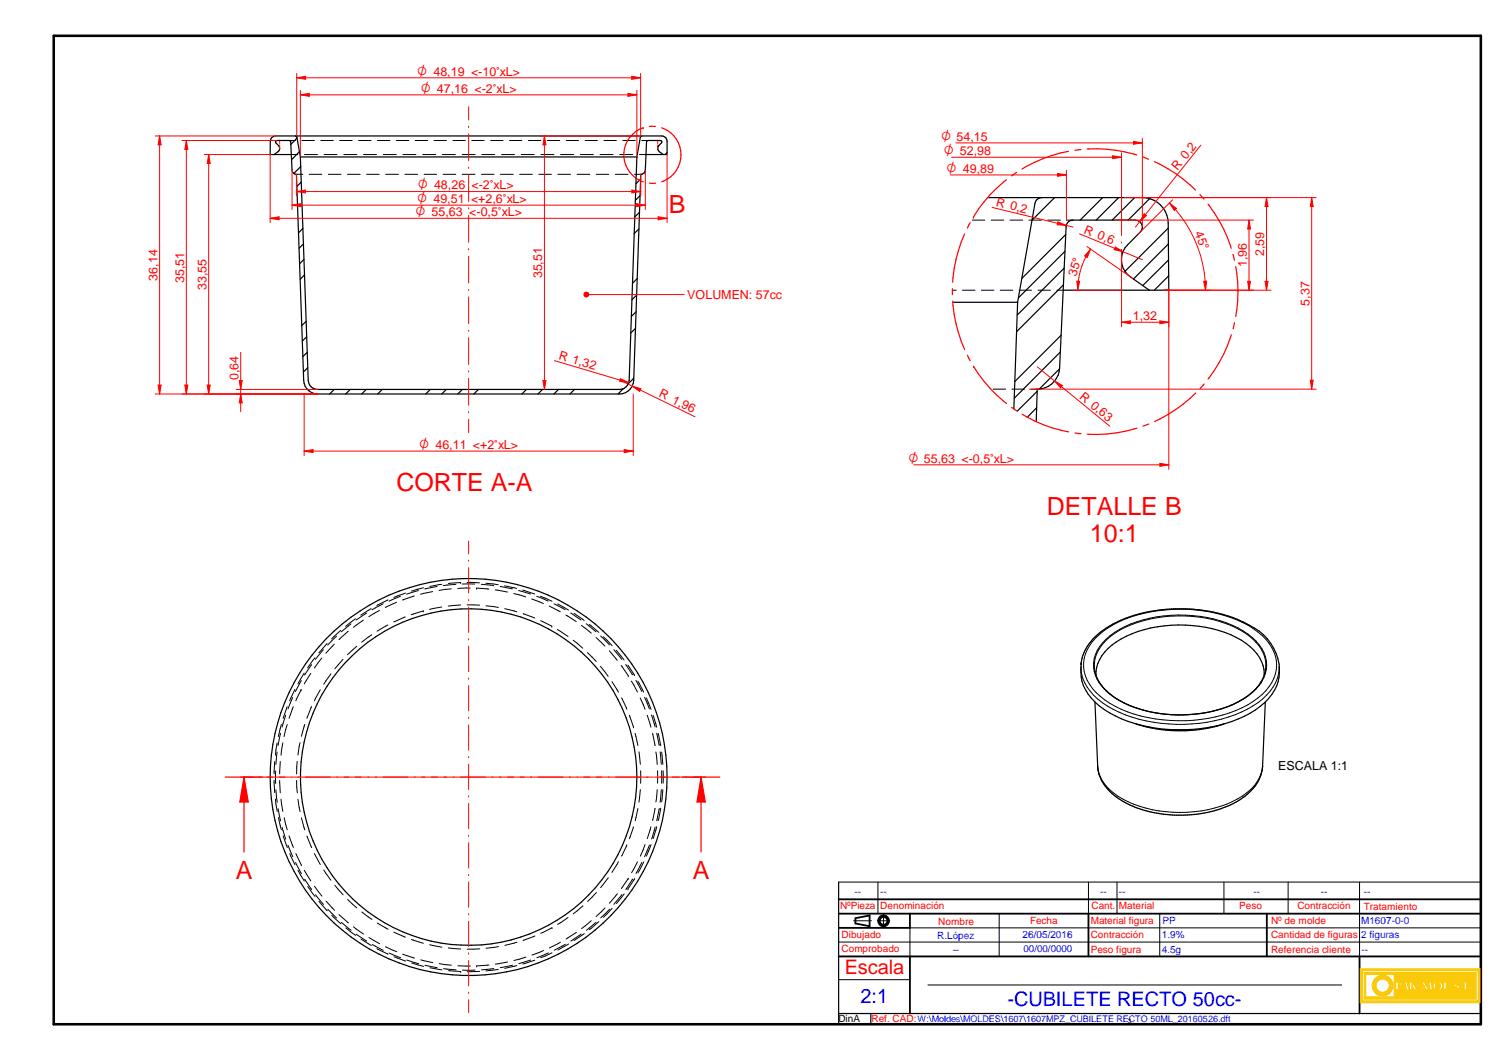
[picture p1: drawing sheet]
<svg xmlns="http://www.w3.org/2000/svg" width="420mm" height="297mm" viewBox="0 0 420 297" stroke-linecap="round" stroke-linejoin="round" font-family="sans-serif">
<path d="M15.1 10h400v277h-400z" fill="none" stroke="#000" stroke-width=".72"/>
<g fill="none" stroke="#000" stroke-width=".51">
<path d="M235.1 252h180M235.1 256h180M239.8 257.3v1.5M243.7 256.5v3M355.1 256v12M235.1 268h180M235.1 260h19.9M381.1 268v16"/>
<circle cx="247.7" cy="258" r="1.51"/>
<circle cx="247.7" cy="258.1" r="1.12"/>
</g>
<path d="M235.1 247.2v39.8h180v-39.8M235.1 284h180M244.1 284v3" fill="none" stroke="#000" stroke-width=".34"/>
<g fill="none" stroke="#000" stroke-width=".28">
<path d="M239.3 258h5M245.9 258h3.5M246.1 247.2v8.8M247.6 256.3v3.5M280.1 256v12M313.1 247.2v8.8M325.1 256v12M343.1 247.2v8.8M361 247.2v8.8M381.1 247.2v20.8M235.1 274.5h19.9M235.1 264h180"/>
<path d="M255 260v8M260.1 276h116"/>
</g>
<g fill="#faca0a">
<path d="M381.3 271.5v9.5h33.5v-9.5zM381.8 272h32.5v8.5h-32.5z" fill-rule="evenodd"/>
<path d="M382.3 272.5v7.5h31.5v-7.5zM409.2 277.1a.3 .3 0 0 1 .6 0 .3 .3 0 0 1-.6 0zM410.4 275.2h.6v2h.9v.2h-1.5zM412.1 277.1a.3 .3 0 0 1 .6 0 .3 .3 0 0 1-.6 0zM382.9 273h7.9v6.4h-7.9zM391.2 275.2h1.3a.67 .67 0 0 1 .5 .8 .67 .67 0 0 1-.8 .5h-.3v.9h-.7zM393.7 275.2h.6l.6 2.2h-.7l-.1-.5h-.7l-.1 .5h-.2zM395.1 275.2h.7v.9l.7-.9h.3l-.5 .6 .8 1.6h-.7l-.6-1v1h-.7zM397.2 276.1h.8v.3h-.8zM398.9 275.2h.3l.8 1.4 .8-1.4h.4l.3 2.2h-.7l-.1-1.4-.7 1.4h-.3l-.7-1.3-.1 1.3h-.5zM402 275.5a1.32 1.32 0 0 1 1.8-.2 1.32 1.32 0 0 1 .3 1.8 1.32 1.32 0 0 1-1.8 .2 1.32 1.32 0 0 1-.3-1.8zM404.7 275.2h.6v2h.9v.2h-1.5zM407.6 275.4a.77 .77 0 0 1 .8-.3 .77 .77 0 0 1 .6 .7h-.3a.4 .4 0 0 0-.3-.5 .4 .4 0 0 0-.5 .4l.4 .2a.79 .79 0 0 1 .7 .8 .79 .79 0 0 1-.8 .8 .79 .79 0 0 1-.8-.9h.3v.4l.5 .2 .4-.3-.2-.2a.95 .95 0 0 1-.8-1.3z" fill-rule="evenodd"/>
</g>
<path d="M391.2 275.2h1.3a.63 .63 0 0 1 .6 .5 .63 .63 0 0 1-.5 .7l-.7 .1v.9h-.7zM393.7 275.2h.6l.6 2.2h-.7l-.1-.5h-.7l-.1 .5h-.2zM395.1 275.2h.7v.9l.7-.9h.3l-.5 .6 .8 1.6h-.7l-.6-1v1h-.7zM398.9 275.2h.3l.8 1.4 .8-1.4h.4l.3 2.2h-.7l-.1-1.4-.7 1.4h-.3l-.7-1.3-.1 1.3h-.5zM402 275.5a1.32 1.32 0 0 1 1.8-.2 1.32 1.32 0 0 1 .3 1.8 1.32 1.32 0 0 1-1.8 .2 1.32 1.32 0 0 1-.3-1.8zM408.2 275.1l-.5 .2-.2 .5" fill="none" stroke="#faca0a" stroke-width=".34"/>
<circle cx="408.3" cy="275.1" r=".17" fill="#faca0a"/>
<path d="M408.3 275.1l.5 .2 .2 .4" fill="none" stroke="#faca0a" stroke-width=".34"/>
<circle cx="409" cy="275.8" r=".17" fill="#faca0a"/>
<path d="M409 275.8h-.3a.4 .4 0 0 0-.3-.5 .4 .4 0 0 0-.5 .4l.4 .2" fill="none" stroke="#faca0a" stroke-width=".34"/>
<circle cx="408.3" cy="275.9" r=".17" fill="#faca0a"/>
<path d="M408.3 275.9a.74 .74 0 0 1 .7 .5 .74 .74 0 0 1-.2 .8" fill="none" stroke="#faca0a" stroke-width=".34"/>
<circle cx="408.8" cy="277.2" r=".17" fill="#faca0a"/>
<path d="M407.7 276.8v-.2h-.3a.82 .82 0 0 0 .5 .8 .82 .82 0 0 0 .9-.2" fill="none" stroke="#faca0a" stroke-width=".34"/>
<circle cx="407.7" cy="276.8" r=".17" fill="#faca0a"/>
<path d="M407.7 276.8l.1 .3 .4 .1" fill="none" stroke="#faca0a" stroke-width=".34"/>
<circle cx="408.2" cy="277.2" r=".17" fill="#faca0a"/>
<path d="M408.6 276.9l-.4 .3" fill="none" stroke="#faca0a" stroke-width=".34"/>
<circle cx="408.6" cy="276.9" r=".17" fill="#faca0a"/>
<path d="M407.5 275.8a1.27 1.27 0 0 0 1 1l.1 .1" fill="none" stroke="#faca0a" stroke-width=".34"/>
<path d="M385.3 274.3a2.93 2.93 0 0 1 3.2-.8 2.93 2.93 0 0 1 2 2.6h-1a1.91 1.91 0 0 0-2.9-1.5 1.91 1.91 0 0 0 0 3.2 1.91 1.91 0 0 0 2.9-1.4h1a2.91 2.91 0 0 1-4 2.5 2.91 2.91 0 0 1-1.2-4.6z" fill-rule="evenodd" fill="#faca0a"/>
<path d="M385.3 274.3a2.93 2.93 0 0 1 3.2-.8 2.93 2.93 0 0 1 2 2.6h-1a1.91 1.91 0 0 0-2.9-1.5 1.91 1.91 0 0 0 0 3.2 1.91 1.91 0 0 0 2.9-1.4h1a2.91 2.91 0 0 1-4 2.5 2.91 2.91 0 0 1-1.2-4.6z" fill="none" stroke="#faca0a" stroke-width=".34"/>
<path d="M391.9 275.4a.45 .45 0 0 1 .5 .4 .45 .45 0 0 1-.5 .5z" fill-rule="evenodd" fill="#faca0a"/>
<path d="M391.9 275.4l.4 .1 .1 .3-.1 .3-.3 .2z" fill="none" stroke="#faca0a" stroke-width=".34"/>
<path d="M393.8 275.7l.3 1h-.6z" fill="#faca0a"/>
<path d="M393.8 275.7l.3 1h-.6z" fill="none" stroke="#faca0a" stroke-width=".34"/>
<path d="M402.7 275.4a.91 .91 0 0 1 1 .9 .91 .91 0 0 1-.8 .9 1.09 1.09 0 0 1-.2-1.8z" fill-rule="evenodd" fill="#faca0a"/>
<g fill="none" stroke="#faca0a" stroke-width=".34">
<path d="M381.3 271.5h33.5v9.5h-33.5zM381.8 272h32.5v8.5h-32.5zM382.3 272.5h31.5v7.5h-31.5zM382.9 273h7.9v6.4h-7.9zM397.2 276.1h.8v.3h-.8zM402.7 275.4a.91 .91 0 0 1 1 .9 .91 .91 0 0 1-.8 .9 1.09 1.09 0 0 1-.2-1.8zM404.7 275.2h.6v2h.9v.2h-1.5zM410.4 275.2h.6v2h.9v.2h-1.5z"/>
<circle cx="409.5" cy="277.1" r=".3"/>
<circle cx="412.5" cy="277.1" r=".3"/>
</g>
<g fill="none" stroke="#000" stroke-width=".28">
<path d="M94.3 178.3l-2.4 2.5M95.5 176.7l-2.5 2.3M97.6 176.9l-2.6 2.3M98.4 174.8l-2.7 2.2M99.6 173.4l-2.7 2.1M101.8 173.8l-2.8 2M102.7 171.8l-2.9 1.9M104 170.6l-2.9 1.8M104.2 177.9l-2.8 2.1M106.4 171.1l-3 1.7M107.4 169.2l-3.1 1.7M108.7 175.1l-3 1.8"/>
<path d="M108.7 168.1l-3.1 1.6M111.2 168.8l-3.2 1.4M112.3 167.1l-3.3 1.3M113.6 172.9l-3.2 1.4M113.7 166.2l-3.3 1.2M116.1 167l-3.3 1.1M117.3 165.5l-3.3 1M118.6 171.2h.1M118.6 171.2l-3.3 1.1M118.7 164.7l-3.4 1M121.3 165.8l-3.4 .7M122.5 164.3l-3.4 .7"/>
<path d="M123.8 170.1l-3.4 .7M123.9 163.7l-3.4 .6M126.5 165l-3.4 .4M127.8 163.7l-3.5 .4M129.1 163.2h.1M129.1 169.5l-3.5 .3M129.1 163.2l-3.4 .3M129.6 163.7h3.5M130.9 169.5l3.5 .1M130.9 163.2l3.5 .1M131.8 164.8l-3.5 .1M133.6 164.8h.1"/>
<path d="M133.6 164.8l3.4 .3M134.9 163.7l3.5 .4M136.2 163.4l3.4 .5M136.2 169.8l3.5 .4M138.8 165.3l3.4 .6M140.2 164.3l3.4 .7M141.4 164.2l3.4 .7M141.5 170.6l3.4 .8M144 166.3l3.4 1M145.4 165.5l3.3 1M146.5 165.4l3.3 1.1M146.6 172l3.3 1.2"/>
<path d="M149 167.9l3.3 1.2M150.4 167.1l3.3 1.3M151.5 167.1l3.2 1.4M151.5 173.9l3.2 1.6M154 169.8l3 1.6M154.7 175.5h.1M155.3 169.2l3.1 1.7M156.2 176.4l3 2M156.3 169.2l3 1.7M158.6 172.3l2.9 1.9M160 171.8l2.8 1.9M160.6 179.4l2.8 2.3"/>
<path d="M160.9 171.9l2.8 2M163 175.3l2.7 2.1M164.3 174.8l2.7 2.2M165.2 175l2.6 2.2M167.1 178.6l2.4 2.5M168.3 178.2l2.5 2.5M169.1 178.4l2.5 2.5M80.5 198l-1.1 3.3M82 195.5l-1.3 3.2M82.2 198l-1.2 3.3M82.7 193.2l-1.5 3.2M84.4 193.3h.1"/>
<path d="M84.4 193.3l-1.5 3.1M84.4 190.7l-1.6 3.1M85.2 188.6l-1.7 3M87.1 188.7l-1.8 2.9M87.3 198l-1.3 3.3M87.3 186.3l-1.9 2.8M88.3 184.3l-2.1 2.9M89.8 193.3l-1.7 3.1M90.2 184.4l-2.1 2.8M90.6 182.1l-2.2 2.7M91.7 180.3l-2.3 2.6M92.7 188.8l-1.9 2.9"/>
<path d="M93.7 180.5l-2.4 2.5M96.1 184.8l-2.3 2.6M100 181.1l-2.6 2.4M164.7 182.9l2.4 2.5M168.3 186.7l2.2 2.8M170.8 182.4l2.2 2.6M171.5 191l1.8 3M172.1 182.1l2.2 2.7M172.8 182.2l2.1 2.8M174.1 186.5l2 2.9M174.2 195.6l1.5 3.2M175.4 186.2l1.9 2.9"/>
<path d="M176 186.4l1.9 2.9M176.1 189.4h.1M177 190.9l1.7 3M178.3 190.7l1.6 3.1M178.8 190.9l1.6 3M179.4 195.6l1.4 3.2M180.7 195.4l1.3 3.2M181.2 195.6l1.3 3.2M76.8 218.7l.2 3.4M77 213.4l-.2 3.5M77.2 216v3.5M77.7 208.2l-.5 3.4"/>
<path d="M77.7 210.7l-.4 3.5M78.4 218.7l.2 3.5M78.6 213.4l-.2 3.5M78.6 205.5l-.7 3.4M78.9 203l-.9 3.4M79.3 208.2l-.5 3.4M80.1 200.4l-1 3.4M80.5 203l-.9 3.4M83.1 218.7l.2 3.5M83.3 213.4l-.2 3.5M84.1 208.1l-.6 3.5M85.4 203l-.9 3.3"/>
<path d="M176.4 200.4l1.1 3.3M177.5 203.7h.1M178 205.5l.8 3.4M179.1 210.7l.4 3.5M179.6 216v3.5M181.4 200.4l1 3.4M182.6 200.4l1 3.3M182.9 205.5l.7 3.5M183.1 200.5l1 3.3M183.8 210.7l.4 3.5M184.1 205.4l.7 3.5M184.3 216v3.5"/>
<path d="M184.5 205.6l.7 3.4M185 210.7l.4 3.5M185.5 210.7l.3 3.5M185.5 216v3.5M185.9 216v3.5M77.2 223.9l.5 3.5M77.3 221.3l.4 3.5M78 226.6l.6 3.4M78.1 229.1l.8 3.4M78.8 223.9l.5 3.5M79.1 231.8l1 3.4M79.4 234.2l1.1 3.3"/>
<path d="M79.7 229.2l.8 3.3M80.7 236.9l1.4 3.2M81 234.2l1.2 3.3M81.2 239.2l1.5 3.1M82.9 239.2l1.5 3.1M83.5 224l.6 3.4M84.5 229.2l1 3.4M86.1 234.3l1.3 3.2M88.1 239.2l1.7 3.1M175.7 236.7l-1.5 3.2M177.5 231.7l-1.1 3.3M178.8 226.6l-.8 3.4"/>
<path d="M179.5 221.3l-.4 3.5M180.8 236.7l-1.3 3.2M182 236.8l-1.3 3.3M182.4 231.7l-1 3.3M182.5 236.7l-1.3 3.2M183.6 226.5l-.7 3.4M183.6 231.8l-.9 3.3M184.1 231.6l-1 3.4M184.2 221.3l-.4 3.4M184.8 226.6l-.7 3.4M185.2 226.5l-.7 3.4M185.4 221.3l-.4 3.5"/>
<path d="M185.8 221.3l-.3 3.4M82.8 241.7l1.7 3.1M83.5 243.9l1.8 3M84.4 242.3h.1M85.3 243.9l1.8 2.9M85.4 246.4l2 2.9M86.3 248.4l2 2.8M88.1 248.3l2.1 2.8M88.4 250.7l2.3 2.7M89.4 252.6l2.3 2.6M90.8 243.8l1.9 2.9M91.4 252.5l2.4 2.6"/>
<path d="M91.9 254.8l2.4 2.5M93 256.5l2.5 2.4M93.9 248.1l2.3 2.6M95 256.3l2.7 2.3M95.7 258.5l2.7 2.2M97.4 252.1l2.6 2.3M99.1 259.7l2.8 2M101.4 255.6l2.9 2M105.7 258.7l3.1 1.7M154.7 260h.1M159.2 257.1l-2.9 1.9M163.4 253.8l-2.7 2.3"/>
<path d="M165.7 258l-2.7 2.2M167.1 258.4l-2.7 2.3M167.2 250.1l-2.5 2.5M167.8 258.3l-2.6 2.2M169.6 254.4l-2.5 2.4M170.5 246l-2.2 2.8M170.9 254.8l-2.5 2.4M171.6 254.6l-2.4 2.4M173 250.4l-2.2 2.7M173.3 241.5l-1.8 3M174.3 250.7l-2.2 2.7M175 250.5l-2.2 2.7"/>
<path d="M176 249.1h.1M176.1 246.1h.1M176.1 246.2l-2 2.8M177.3 246.3l-1.9 3M177.9 246.2l-1.9 2.9M178.7 241.5l-1.7 3.1M179.9 241.7l-1.6 3.1M180.5 241.5l-1.7 3.1M235.1 247.2h180M305.1 247.2v8.8M96.9 260l2.8 2.1M99.9 261.8l2.9 1.9"/>
<path d="M101.2 263.1l2.9 1.9M103.4 262.7l3 1.8M104.3 264.7l3.1 1.6M105.7 265.9l3.1 1.5M108 265.3l3.2 1.4M109.1 267.1l3.2 1.3M110.4 261.2l3.2 1.4M110.4 268.1l3.3 1.2M112.9 267.4l3.3 1.1M114 269l3.3 1M115.3 263.3l3.3 1M115.4 269.9l3.3 .9"/>
<path d="M117.9 269l3.4 .7M119.1 270.5l3.4 .7M120.4 264.8l3.5 .6M120.5 271.2l3.4 .6M123.1 270l3.4 .5M124.3 271.4l3.5 .4M125.7 265.6l3.4 .3M125.7 272l3.4 .2M128.3 270.6l3.5 .1M129.1 272.2h.1M129.6 271.9h3.5M133.6 270.7h.1"/>
<path d="M134.4 272.2l-3.4 .1M134.5 265.9l-3.5 .1M137.1 270.4l-3.5 .3M138.4 271.4l-3.5 .4M139.7 271.7l-3.5 .4M139.7 265.3l-3.4 .4M142.3 269.6l-3.5 .6M143.7 270.5l-3.5 .6M144.9 270.6l-3.4 .8M144.9 264l-3.4 .9M147.4 268.2l-3.4 1M148.7 269l-3.3 1"/>
<path d="M149.9 269.1l-3.3 1M149.9 262.3l-3.3 1.2M152.3 266.4l-3.2 1.2M153.7 267l-3.2 1.4M154.7 260l-3.1 1.5M154.7 267l-3.2 1.4M157.1 264l-3.1 1.6M158.4 264.6l-3 1.7M159.4 264.5l-3 1.7M161.6 261.3l-2.9 1.8M162.9 261.7l-2.9 2M163.8 261.6l-2.9 2"/>
<path d="M255 260h160.1"/>
</g>
<path d="M239.8 258.8l3.9 .7M243.7 256.5l-3.9 .8M255 256v4M305.1 256v12M255 268v16" fill="none" stroke="#000" stroke-width=".51"/>
<g fill="none" stroke="#000" stroke-width=".34">
<circle cx="131.3" cy="217.8" r="55.6"/>
<circle cx="131.4" cy="217.7" r="47.2"/>
</g>
<g fill="none" stroke="#f00" stroke-width=".28">
<path d="M131.3 151.6v3.6M131.3 157v.3M131.3 159.1v7.1M131.3 168v.3M131.3 170.1v7.1M131.3 179v.3M131.3 181.1v7.1M131.3 190v.3M131.3 192.1v7.1M67.4 217.8h115.8M131.3 201v.3M131.3 203.1v7.1"/>
<path d="M131.3 212v.3M131.3 214.1v7.1M183.4 217.8h14.4M131.3 223v.4M131.3 225.1v7.1M131.3 234v.4M131.3 236.1v7.1M131.3 245v.4M131.3 247.1v7.2M131.3 256v.4M131.3 258.1v7.2M131.3 267v.4"/>
<path d="M131.3 269.2v7.1M131.3 278v.4M131.3 280.2v3.6"/>
</g>
<path d="M73.6 217.8h-5.2v21M191.3 217.8h5.2" fill="none" stroke="#f00" stroke-width=".34"/>
<path d="M68.4 217.8l1.2 6.9h-2.4z" fill="#f00"/>
<path d="M68.4 217.8l1.2 6.9h-2.4zM196.5 217.8v21" fill="none" stroke="#f00" stroke-width=".34"/>
<path d="M196.5 217.8l1.2 6.9h-2.3z" fill="#f00"/>
<path d="M180.3 35.8a8 8 0 0 0-5.5 7.6 8 8 0 0 0 5.5 7.6M182 51.3l1.8 .1M190.9 43.4a7.9 7.9 0 0 1-5.4 7.5M63.2 217.8h5.2M196.5 217.8l1.2 6.9h-2.3zM196.5 217.8h5.2" fill="none" stroke="#f00" stroke-width=".34"/>
<g fill="none" stroke="#000" stroke-width=".34">
<path d="M82.8 38.1l.4 .3 1 5.6M83.3 38.7l-1.8 1.8M179.9 38.1l-.4 .3-1 5.6M76.8 43.3l1.1-.8a1.15 1.15 0 0 0 .2-1.7l-.9-1 .2-.3h4l.5 8.2a1.23 1.23 0 0 0 1.2 1.2l2 57.7a3.9 3.9 0 0 0 4 3.8h84.6a4 4 0 0 0 3.9-3.8l2-57.7a1.23 1.23 0 0 0 1.3-1.2l.4-8.2h4l.2 .1-.1 .4-.7 .8a1.15 1.15 0 0 0 .2 1.7l1 .8M81.6 43.3h-5.9l.1-3.8a1.48 1.48 0 0 1 1.4-1.4h108.3a1.55 1.55 0 0 1 1.5 1.4v3.8h-5.9M83.9 42.5l-2.2 2.2M84.2 44h94.3M84.2 44l2.2 62.6a2.68 2.68 0 0 0 2.7 2.5h84.6a2.76 2.76 0 0 0 2.6-2.5l2.2-62.6M84.3 46.7l-1.9 1.9M84.4 51l-1.2 1.2M179.3 59.5l-1.4 1.3M179.4 54.8l-1.3 1.3"/>
<path d="M179.6 50.2l-1.3 1.3M187 42.8l-.6 .5M84.9 64l-1.2 1.2M85.1 68.3l-1.3 1.3M85.2 72.7l-1.2 1.2M85.4 77l-1.3 1.3M178.6 78.1l-1.3 1.3M179.1 64.1l-1.4 1.3M85.8 90l-1.2 1.3M86 94.4l-1.3 1.2M86.1 98.7l-1.2 1.2M178.1 92l-1.3 1.3"/>
<path d="M178.3 87.4l-1.4 1.3M178.4 82.7l-1.3 1.3M86.3 103l-1.3 1.3M93.7 109.1l-1.3 1.3M98.2 109.1l-1.3 1.3M102.6 109.1l-1.2 1.3M107.1 109.1l-1.2 1.3M120.6 109.1l-1.3 1.3M125.1 109.1l-1.3 1.3M129.6 109.1l-1.3 1.3M134.1 109.1l-1.3 1.3M147.6 109.1l-1.3 1.3"/>
<path d="M152.1 109.1l-1.3 1.3M156.5 109.1l-1.2 1.3M161 109.1l-1.2 1.3M174.7 108.9l-1.5 1.5M177.6 106l-1.5 1.5"/>
</g>
<g fill="none" stroke="#000" stroke-width=".28">
<path d="M81.1 39.4h1.7M84.6 39.4h3.5M89.9 39.4h3.5M95.2 39.4h3.5M100.5 39.4h3.5M105.8 39.4h3.5M111.1 39.4h3.5M116.4 39.4h3.5M121.7 39.4h3.4M126.9 39.4h3.5M132.2 39.4h3.5M137.5 39.4h3.5"/>
<path d="M142.8 39.4h3.5M148.1 39.4h3.5M153.4 39.4h3.5M158.7 39.4h3.5M164 39.4h3.5M169.3 39.4h3.5M174.6 39.4h3.4M179.9 39.4h1.7M81.6 43.3h1.9M83.1 48.9h1.8M85.3 43.3h3.7M86.7 48.9h3.5"/>
<path d="M90.8 43.3h3.7M92 48.9h3.6M96.4 43.3h3.6M97.4 48.9h3.6M101.9 43.3h3.6M102.8 48.9h3.5M107.4 43.3h3.7M108.1 48.9h3.6M112.9 43.3h3.7M113.5 48.9h3.5M118.5 43.3h3.6M118.9 48.9h3.5"/>
<path d="M124 43.3h3.6M124.2 48.9h3.6M129.5 43.3h3.7M129.6 48.9h3.5M134.9 48.9h3.6M135 43.3h3.7M140.3 48.9h3.5M140.6 43.3h3.6M145.7 48.9h3.5M146.1 43.3h3.6M151 48.9h3.5M151.6 43.3h3.7"/>
<path d="M156.4 48.9h3.5M157.1 43.3h3.7M161.7 48.9h3.6M162.7 43.3h3.6M167.1 48.9h3.5M168.2 43.3h3.6M172.5 48.9h3.5M173.7 43.3h3.7M177.8 48.9h1.8M179.2 43.3h1.9"/>
</g>
<g fill="none" stroke="#f00" stroke-width=".28">
<path d="M78.4 39.6v.6M131.3 29.9v3.7M131.3 35.4v.3M131.3 37.5v7.5M184.4 39.6v.6M78.4 40.6h.1M78.4 41v.7M131.3 46.8v.4M131.3 48.9v7.6M131.3 58.3v.2M184.4 40.6h.1M184.4 41v.7"/>
<path d="M131.3 60.4v7.5M131.3 69.7v.3M131.3 71.8v7.5M131.3 81.1v.3M131.3 83.2v7.5M131.3 92.5v.3M131.3 94.6v7.6M131.3 103.9v.4M131.3 106v7.6M131.3 115.4v.3M131.3 117.5v3.7"/>
</g>
<circle cx="180.3" cy="35.8" r=".17" fill="#f00"/>
<g fill="none" stroke="#f00" stroke-width=".34">
<path d="M182 35.4h1.7M185.5 35.8a7.9 7.9 0 0 1 5.4 7.6M345.1 93.8a38.2 38.2 0 0 1-6.5 12.4M346 90.4l-.4 1.7M347 81.7l-.1 2.6-.5 4.4M272.9 102.7a38.4 38.4 0 0 0 9.2 10.4M283.5 114.2l1.5 .9M286.5 116.1a38.1 38.1 0 0 0 13 4.9M318.7 120a38.2 38.2 0 0 1-13.9 1.7M322 118.8l-1.6 .6M335.1 110.2a39.9 39.9 0 0 1-11.5 7.9M337.5 107.6l-1.1 1.3"/>
<path d="M301.3 121.3l1.7 .2"/>
</g>
<g fill="none" stroke="#000" stroke-width=".34">
<path d="M276.8 55.4h43.4a7.2 7.2 0 0 1 7.2 7.1l.2 18.8h-29.6M292 55.4a1.97 1.97 0 0 0-1.9 1.5l-4.9 27.8M295.6 55.4l-6.3 6.3M309.1 55.4l-6.3 6.3M313.6 55.4l-6.4 6.3M318 55.4l-6.3 6.3M322.2 55.7l-6 6M298.1 79.8l-13.2 13.2M298.3 75.1l-13.2 13.2M298.5 70.4l-13.1 13.1M298.7 65.7l-12.3 12.3M327.4 63.9l-12.1 12.1"/>
<path d="M327.5 68.4l-9.8 9.8M327.5 72.9l-7.2 7.1M327.6 77.3l-4.1 4M267.1 84.7h18.1M285.2 84.7l-1 29.9M297.2 98.6l-12.9 13M297.4 93.9l-13 13M322.1 81.3l-5.2-3.7a5.9 5.9 0 0 1-.9-9l3.6-3.6a1.96 1.96 0 0 0 .4-2.1 1.96 1.96 0 0 0-1.7-1.2h-17.5a1.88 1.88 0 0 0-2 1.8l-1.8 39.6a6.3 6.3 0 0 1-6.3 6l-.3 9.1M290.6 114.3l-2.7 2.6M290.7 109.6l-5.6 5.6M297 103.4l-5.7 5.6"/>
</g>
<g fill="none" stroke="#000" stroke-width=".28">
<path d="M272.5 61.7h3.5M277.8 61.7h3.5M283.1 61.7h3.5M288.4 61.7h3.5M293.7 61.7h3.5M299 61.7h1.8M266.9 81.3h1.1M269.8 81.3h3.5M275.1 81.3h3.5M280.4 81.3h3.5M285.7 81.3h3.4M290.9 81.3h3.5"/>
<path d="M296.2 81.3h1.8M278.4 109.1h3.5M283.7 109.1h3.5M289 109.1h1.7"/>
</g>
<path d="M314.4 62.7v3.3M314.4 67.8v.3M314.4 69.9v3.4" fill="none" stroke="#f00" stroke-width=".28"/>
<circle cx="272.9" cy="102.7" r=".17" fill="#f00"/>
<path d="M270.4 65.5a39.4 39.4 0 0 0-3.4 13.6M271.9 62.4l-.8 1.5M266.9 80.9v1.7M267.1 84.4a38.5 38.5 0 0 0 3.3 13.6M271.2 99.6l.7 1.5" fill="none" stroke="#f00" stroke-width=".34"/>
<circle cx="272.8" cy="60.8" r=".17" fill="#f00"/>
<path d="M282.1 50.4a37.5 37.5 0 0 0-9.2 10.4M284.9 48.3l-1.4 1M299.5 42.4a39 39 0 0 0-13 5M303 41.9l-1.7 .2M304.7 41.7h.3a40 40 0 0 1 13.6 1.7M320.4 44l1.5 .6M323.6 45.3a38.4 38.4 0 0 1 11.5 8M336.3 54.5l1.2 1.3M338.6 57.2l.3 .4a37.9 37.9 0 0 1 6.2 12M345.6 71.3l.4 1.6M346.4 74.7l.5 4.4 .1 2.6" fill="none" stroke="#f00" stroke-width=".34"/>
<path d="M311.9 43.6l2.5 .5-2.5 .3z" fill="none" stroke="#f00" stroke-width=".28"/>
<path d="M311.9 43.6l2.5 .5-2.5 .3z" fill="#f00"/>
<path d="M266.7 44.1h47.7M314.4 42.8v19.9M67.5 110.4l.4 2.5h-.9z" fill="none" stroke="#f00" stroke-width=".28"/>
<path d="M67.5 110.4l.4 2.5h-.9z" fill="#f00"/>
<path d="M67 106.6h.9l-.4 2.5z" fill="none" stroke="#f00" stroke-width=".28"/>
<path d="M67 106.6h.9l-.4 2.5z" fill="#f00"/>
<path d="M67.5 98.7v16.7M164.3 82.5h27.5M66.2 110.4h22.9M66.2 109.1h22.9" fill="none" stroke="#f00" stroke-width=".28"/>
<circle cx="164.4" cy="82.5" r=".84" fill="#f00"/>
<path d="M307.2 178.6a29.5 29.5 0 0 1 16.6-7.4 40.5 40.5 0 0 1 27.4 4.9 13 13 0 0 1 6.6 10.3 12.5 12.5 0 0 1-6.6 10.2 40.7 40.7 0 0 1-29.4 4.5 26.7 26.7 0 0 1-15.6-8.1 10.1 10.1 0 0 1 1-14.4zM310 179.1a28.7 28.7 0 0 1 18.2-6.7 34.2 34.2 0 0 1 21.6 5.3 10.7 10.7 0 0 1 5.2 9.8 12.5 12.5 0 0 1-6.6 8.4 36.4 36.4 0 0 1-24.1 4 25.6 25.6 0 0 1-15.2-7.3 9 9 0 0 1 .9-13.5zM306.8 185.5a12.2 12.2 0 0 1 6.2-8.4 37.2 37.2 0 0 1 35.6 .1 11.9 11.9 0 0 1 6.2 8.4M358.6 187.6a13.6 13.6 0 0 1-7.4 10.2 42.4 42.4 0 0 1-30 4.2 27.5 27.5 0 0 1-15.6-8.3 11 11 0 0 1-2.6-6M307.7 214.6a11.1 11.1 0 0 0 5.6 8.5 35.3 35.3 0 0 0 27.1 3.3 20.9 20.9 0 0 0 11.9-7.3 9.2 9.2 0 0 0 1.6-4.5M327.6 204.4h6.3" fill="none" stroke="#000" stroke-width=".28"/>
<path d="M303 186a12.9 12.9 0 0 0 6.5 12.8 40.3 40.3 0 0 0 25.6 5.5 33.9 33.9 0 0 0 19.4-7.4 11.5 11.5 0 0 0 4.1-10M303 185.9a15.3 15.3 0 0 1 8.5-10.8 34.9 34.9 0 0 1 9.7-3.5l4.3-.7 3.5-.3h4.5l5.6 .7a32.9 32.9 0 0 1 15 6.6 14.7 14.7 0 0 1 4.4 8.2M306.8 185.5a8 8 0 0 0 1.2 5.4M306.9 196.7l.8 17.9M307.2 189.3a10.8 10.8 0 0 1 5.7-9.4 36 36 0 0 1 27-3.7 20.5 20.5 0 0 1 13.1 8.1 8.5 8.5 0 0 1 1.3 5M308 190.9a16.5 16.5 0 0 0 5.5 5.2 30.5 30.5 0 0 0 9.3 3.5l5.7 .7h4.3l5.7-.7 3.9-1 3.5-1.3 3-1.7 2.5-2 2-2.5M354.7 196.7l-.8 17.9a12.3 12.3 0 0 1-6.7 9.7 28.8 28.8 0 0 1-9.7 3.5 36.2 36.2 0 0 1-14.8-.3l-4.7-1.4a20 20 0 0 1-7.7-5.2 10.6 10.6 0 0 1-2.6-6.2M354.8 185.6a8.6 8.6 0 0 1-1.3 5.5M358.6 186.1v1.5M318.3 202.8a39.9 39.9 0 0 0 11 2h3.3a42.3 42.3 0 0 0 10.3-1.9h.1" fill="none" stroke="#000" stroke-width=".34"/>
<g fill="#000">
<circle cx="303" cy="186" r=".17"/>
<circle cx="303" cy="185.9" r=".17"/>
<circle cx="308" cy="190.9" r=".17"/>
<circle cx="353.5" cy="191.1" r=".17"/>
</g>
<path d="M317.7 39.6l2.5 .4-2.5 .4z" fill="none" stroke="#f00" stroke-width=".28"/>
<path d="M317.7 39.6l2.5 .4-2.5 .4z" fill="#f00"/>
<path d="M320.2 38.8v24.8M267.9 40h52.3M296.4 48.6l2.5 .4-2.5 .4z" fill="none" stroke="#f00" stroke-width=".28"/>
<path d="M296.4 48.6l2.5 .4-2.5 .4z" fill="#f00"/>
<path d="M266.4 49h32.5M298.9 47.8v13.9M325.1 129.8l2.5 .5-2.5 .4z" fill="none" stroke="#f00" stroke-width=".28"/>
<path d="M325.1 129.8l2.5 .5-2.5 .4z" fill="#f00"/>
<path d="M327.6 81.3v50.2M85.2 126.4l2.5-.4v.8zM256.1 130.3h71.5" fill="none" stroke="#f00" stroke-width=".28"/>
<path d="M85.2 126.4l2.5-.4v.8z" fill="#f00"/>
<path d="M175 126l2.5 .4-2.5 .4z" fill="none" stroke="#f00" stroke-width=".28"/>
<path d="M175 126l2.5 .4-2.5 .4z" fill="#f00"/>
<path d="M367.7 55.4l.4 2.5h-.8zM85.2 110.4v17.3M177.5 110.4v17.3M85.2 126.4h92.3" fill="none" stroke="#f00" stroke-width=".28"/>
<path d="M367.7 55.4l.4 2.5h-.8z" fill="#f00"/>
<path d="M367.3 106.6h.8l-.4 2.5z" fill="none" stroke="#f00" stroke-width=".28"/>
<path d="M367.3 106.6h.8l-.4 2.5z" fill="#f00"/>
<path d="M316.9 55.4h52M367.7 55.4v53.7M354.6 78.8h.8l-.4 2.5zM288.5 109.1h80.4" fill="none" stroke="#f00" stroke-width=".28"/>
<path d="M354.6 78.8h.8l-.4 2.5z" fill="#f00"/>
<path d="M355 55.4l.4 2.5h-.8z" fill="none" stroke="#f00" stroke-width=".28"/>
<path d="M355 55.4l.4 2.5h-.8z" fill="#f00"/>
<path d="M315 55.4h41.3M355 55.4v25.9M305.7 69.8l-1 2.4-.7-.5zM327.6 81.3h28.7" fill="none" stroke="#f00" stroke-width=".28"/>
<path d="M305.7 69.8l-1 2.4-.7-.5z" fill="#f00"/>
<path d="M301.8 78.8h.8l-.5 2.5z" fill="none" stroke="#f00" stroke-width=".28"/>
<path d="M301.8 78.8h.8l-.5 2.5z" fill="#f00"/>
<path d="M304.7 69.1l12.9 9M305.7 69.8a20 20 0 0 0-3.6 11.5M337.4 78.8h.8l-.3 2.5zM300.8 81.3h14" fill="none" stroke="#f00" stroke-width=".28"/>
<path d="M337.4 78.8h.8l-.3 2.5z" fill="#f00"/>
<path d="M327.8 56.9l2 1.5-.6 .6z" fill="none" stroke="#f00" stroke-width=".28"/>
<path d="M327.8 56.9l2 1.5-.6 .6z" fill="#f00"/>
<path d="M320.7 59.9l.6 .5-1.8 1.7zM327.8 56.9a34.7 34.7 0 0 1 10.1 24.4M328.7 56l-9.6 9.6M326.2 81.3h12.9" fill="none" stroke="#f00" stroke-width=".28"/>
<path d="M320.7 59.9l.6 .5-1.8 1.7z" fill="#f00"/>
<path d="M336.6 40.7l-18.3 22.9M312.6 69.2l2.2 1.3-2.5-.5z" fill="none" stroke="#f00" stroke-width=".28"/>
<path d="M312.6 69.2l2.2 1.3-2.5-.5z" fill="#f00"/>
<path d="M296.5 62.2l2.4 1-2.6-.2zM302.6 65.5l17.6 7.3" fill="none" stroke="#f00" stroke-width=".28"/>
<path d="M296.5 62.2l2.4 1-2.6-.2z" fill="#f00"/>
<path d="M278.1 58.1l22.7 5.5M349.7 78.8h.8l-.4 2.5z" fill="none" stroke="#f00" stroke-width=".28"/>
<path d="M349.7 78.8h.8l-.4 2.5z" fill="#f00"/>
<path d="M350.1 61.7l.4 2.5h-.8z" fill="none" stroke="#f00" stroke-width=".28"/>
<path d="M350.1 61.7l.4 2.5h-.8z" fill="#f00"/>
<path d="M52.2 39.4l.5 2.5h-.9zM312.7 61.7h38.7M350.1 61.7v19.6M326.4 81.3h25" fill="none" stroke="#f00" stroke-width=".28"/>
<path d="M52.2 39.4l.5 2.5h-.9z" fill="#f00"/>
<path d="M51.8 107.9h.9l-.5 2.5z" fill="none" stroke="#f00" stroke-width=".28"/>
<path d="M51.8 107.9h.9l-.5 2.5z" fill="#f00"/>
<path d="M44.7 38.1l.5 2.5h-.9zM51 39.4h26.6M52.2 39.4v71M51 110.4h38.1" fill="none" stroke="#f00" stroke-width=".28"/>
<path d="M44.7 38.1l.5 2.5h-.9z" fill="#f00"/>
<path d="M44.3 107.9h.9l-.5 2.5z" fill="none" stroke="#f00" stroke-width=".28"/>
<path d="M44.3 107.9h.9l-.5 2.5z" fill="#f00"/>
<path d="M43.5 38.1h33.7M44.7 38.1v72.3M43.5 110.4h45.6M58.1 107.9h.8l-.4 2.5z" fill="none" stroke="#f00" stroke-width=".28"/>
<path d="M58.1 107.9h.8l-.4 2.5z" fill="#f00"/>
<path d="M58.5 43.3l.4 2.5h-.8z" fill="none" stroke="#f00" stroke-width=".28"/>
<path d="M58.5 43.3l.4 2.5h-.8z" fill="#f00"/>
<path d="M83.2 21.8l2.5-.4v.8zM57.3 43.3h18.4M58.5 43.3v67.1M57.3 110.4h31.8" fill="none" stroke="#f00" stroke-width=".28"/>
<path d="M83.2 21.8l2.5-.4v.8z" fill="#f00"/>
<path d="M177.1 21.4l2.5 .4-2.5 .4z" fill="none" stroke="#f00" stroke-width=".28"/>
<path d="M177.1 21.4l2.5 .4-2.5 .4z" fill="#f00"/>
<path d="M83.2 20.6v17.5M83.2 21.8h96.4M84.2 26.6l2.5-.4v.8zM179.6 20.6v17.5" fill="none" stroke="#f00" stroke-width=".28"/>
<path d="M84.2 26.6l2.5-.4v.8z" fill="#f00"/>
<path d="M176 26.2l2.5 .4-2.5 .4z" fill="none" stroke="#f00" stroke-width=".28"/>
<path d="M176 26.2l2.5 .4-2.5 .4z" fill="#f00"/>
<path d="M84.2 25.3v18.7M84.2 26.6h94.3M178.5 25.3v18.7M83.1 53.7l2.5-.4v.8z" fill="none" stroke="#f00" stroke-width=".28"/>
<path d="M83.1 53.7l2.5-.4v.8z" fill="#f00"/>
<path d="M177.1 53.3l2.5 .4-2.5 .4z" fill="none" stroke="#f00" stroke-width=".28"/>
<path d="M177.1 53.3l2.5 .4-2.5 .4z" fill="#f00"/>
<path d="M81.9 57.5l2.5-.4v.8zM83.1 48.9v6M83.1 53.7h96.5M179.6 48.9v6" fill="none" stroke="#f00" stroke-width=".28"/>
<path d="M81.9 57.5l2.5-.4v.8z" fill="#f00"/>
<path d="M178.4 57.1l2.5 .4-2.5 .4z" fill="none" stroke="#f00" stroke-width=".28"/>
<path d="M178.4 57.1l2.5 .4-2.5 .4z" fill="#f00"/>
<path d="M81.9 47.7v11M81.9 57.5h99M180.9 47.7v11M177.2 108.2l2.5 .7-.4 .8z" fill="none" stroke="#f00" stroke-width=".28"/>
<path d="M177.2 108.2l2.5 .7-.4 .8z" fill="#f00"/>
<path d="M173.7 106.5l21.1 10.3M173.9 106.1l2.3 1.1-2.5-.3z" fill="none" stroke="#f00" stroke-width=".28"/>
<path d="M173.9 106.1l2.3 1.1-2.5-.3z" fill="#f00"/>
<path d="M75.7 61.2l2.5-.5v.9zM155.4 101l20.8 6.2" fill="none" stroke="#f00" stroke-width=".28"/>
<path d="M75.7 61.2l2.5-.5v.9z" fill="#f00"/>
<path d="M184.5 60.7l2.5 .5-2.5 .4z" fill="none" stroke="#f00" stroke-width=".28"/>
<path d="M184.5 60.7l2.5 .5-2.5 .4z" fill="#f00"/>
<path d="M75.7 43.3v19.1M187 43.3v19.1M75.7 61.2h111.3M152.2 106.6h.8l-.4 2.5z" fill="none" stroke="#f00" stroke-width=".28"/>
<path d="M152.2 106.6h.8l-.4 2.5z" fill="#f00"/>
<path d="M152.6 38.1l.4 2.5h-.8z" fill="none" stroke="#f00" stroke-width=".28"/>
<path d="M152.6 38.1l.4 2.5h-.8z" fill="#f00"/>
<path d="M151.3 38.1h28.6M152.6 38.1v71M295.6 106.8l2.2 1.2-.5 .7z" fill="none" stroke="#f00" stroke-width=".28"/>
<path d="M295.6 106.8l2.2 1.2-.5 .7z" fill="#f00"/>
<path d="M325.1 89.9l2.5 .4-2.5 .4zM290.7 102.8l20.4 16.6" fill="none" stroke="#f00" stroke-width=".28"/>
<path d="M325.1 89.9l2.5 .4-2.5 .4z" fill="#f00"/>
<path d="M314.4 90.3l2.5-.4v.8z" fill="none" stroke="#f00" stroke-width=".28"/>
<path d="M314.4 90.3l2.5-.4v.8z" fill="#f00"/>
<path d="M314.4 72.7v18.9M314.4 90.3h13.2M327.6 81.3v10.3" fill="none" stroke="#f00" stroke-width=".28"/>
<g font-size="7" fill="#f00">
<text x="187.4" y="59.8">B</text>
<text x="111.2" y="137.5">CORTE A-A</text>
<text x="293.4" y="144.4">DETALLE B</text>
<text x="305.5" y="151.9">10:1</text>
<text x="66.1" y="246.3">A</text>
<text x="194.2" y="246.3">A</text>
</g>
<text font-size="5.6" fill="#f00" x="236.8" y="273.1">Escala</text>
<g font-size="5.6" fill="#00f">
<text x="241.2" y="281.2">2:1</text>
<text x="282.4" y="282">-CUBILETE RECTO 50cc-</text>
</g>
<g font-size="3.9" fill="#f00">
<text x="117" y="21.2">O 48,19 &lt;-10vxL&gt;</text>
<text x="117.9" y="26">O 47,16 &lt;-2vxL&gt;</text>
<text x="263.8" y="39.4">O 54,15</text>
<text x="264.5" y="43.4">O 52,98</text>
<text x="117.1" y="53">O 48,26</text>
<text x="265.3" y="48.4">O 49,89</text>
<text x="117" y="56.9">O 49,51 &lt;+2,6vxL&gt;</text>
<text x="116.4" y="60.5">O 55,63</text>
<text x="117.5" y="125.8">O 46,11 &lt;+2vxL&gt;</text>
<text x="254.7" y="129.7">O 55,63 &lt;-0,5vxL&gt;</text>
</g>
<g font-size="3.5" fill="#f00">
<text x="330" y="47.9" transform="rotate(-51 330 47.9)">R 0,2</text>
<text x="132.2" y="53">&lt;-2vxL&gt;</text>
<text x="279.1" y="57.7" transform="rotate(14 279.1 57.7)">R 0,2</text>
<text x="131.5" y="60.5">&lt;-0,5vxL&gt;</text>
<text x="303.6" y="65.3" transform="rotate(22 303.6 65.3)">R 0,6</text>
<text x="334.8" y="65.4" transform="rotate(67 334.8 65.4)">45°</text>
<text x="354.4" y="71.8" transform="rotate(-90 354.4 71.8)">2,59</text>
<text x="301.6" y="77.6" transform="rotate(-73 301.6 77.6)">35°</text>
<text x="349.5" y="74.9" transform="rotate(-90 349.5 74.9)">1,96</text>
<text x="44.1" y="78.7" transform="rotate(-90 44.1 78.7)">36,14</text>
<text x="51.6" y="79.3" transform="rotate(-90 51.6 79.3)">35,51</text>
<text x="57.9" y="81.2" transform="rotate(-90 57.9 81.2)">33,55</text>
<text x="152" y="78" transform="rotate(-90 152 78)">35,51</text>
<text x="192.6" y="83.8">VOLUMEN: 57cc</text>
<text x="317.5" y="89.7">1,32</text>
<text x="367.1" y="85.6" transform="rotate(-90 367.1 85.6)">5,37</text>
<text x="156.4" y="100.7" transform="rotate(16 156.4 100.7)">R 1,32</text>
<text x="66.8" y="106.5" transform="rotate(-90 66.8 106.5)">0,64</text>
<text x="184.5" y="111.1" transform="rotate(26 184.5 111.1)">R 1,96</text>
<text x="302.4" y="111.5" transform="rotate(39 302.4 111.5)">R 0,63</text>
</g>
<text font-size="3.5" x="358.3" y="215.8">ESCALA 1:1</text>
<g font-size="2.8" fill="#00f">
<text x="239.5" y="250.7">--</text>
<text x="246.7" y="250.7">--</text>
<text x="308.3" y="250.7">--</text>
<text x="313.6" y="250.7">--</text>
<text x="351.4" y="250.7">--</text>
<text x="370.2" y="250.7">--</text>
<text x="382.3" y="250.9">--</text>
<text x="262.7" y="263">R.López</text>
<text x="286.6" y="262.9">26/05/2016</text>
<text x="325.7" y="262.9">1.9%</text>
<text x="325.8" y="259">PP</text>
<text x="381.5" y="259">M1607-0-0</text>
<text x="381.5" y="262.9">2 figuras</text>
<text x="325.6" y="267">4.5g</text>
<text x="381.6" y="267.1">--</text>
</g>
<g font-size="2.8" fill="#f00">
<text x="235.4" y="254.8">NºPieza</text>
<text x="246.7" y="254.8">Denominación</text>
<text x="305.9" y="254.8">Cant.</text>
<text x="313.6" y="254.8">Material</text>
<text x="347.3" y="254.8">Peso</text>
<text x="363.6" y="254.8">Contracción</text>
<text x="382.3" y="255">Tratamiento</text>
<text x="235.9" y="262.9">Dibujado</text>
<text x="263" y="259.1">Nombre</text>
<text x="288.7" y="258.8">Fecha</text>
<text x="305.7" y="258.9">Material figura</text>
<text x="305.7" y="262.8">Contracción</text>
<text x="356.3" y="259">Nº de molde</text>
<text x="356.3" y="262.9">Cantidad de figuras</text>
<text x="235.9" y="266.9">Comprobado</text>
<text x="305.7" y="267">Peso figura</text>
<text x="356.3" y="267">Referencia cliente</text>
<text x="244.3" y="286.4">Ref. CAD:W:\Moldes\MOLDES\1607\1607MPZ_CUBILETE RECTO 50ML_20160526.dft</text>
</g>
<text font-size="2.8" x="235" y="286.5">DinA</text>
<g font-size="2.7" fill="#00f">
<text x="267" y="267">--</text>
<text x="286.9" y="266.9">00/00/0000</text>
</g>
<text font-size="1.7" x="316.1" y="286.8">3</text>
</svg>
